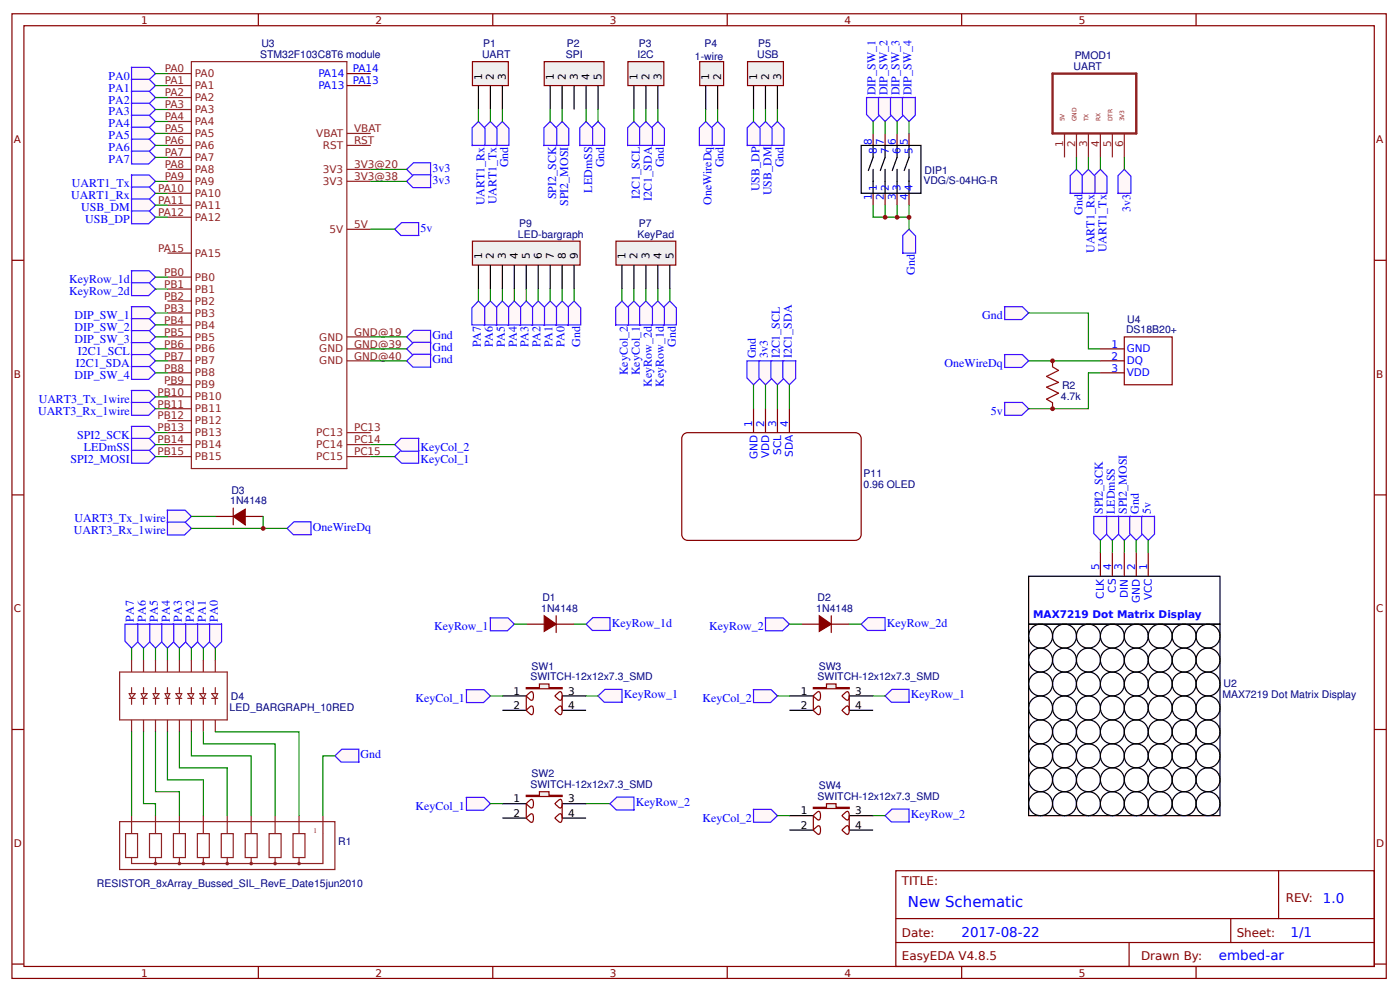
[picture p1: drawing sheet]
<svg xmlns="http://www.w3.org/2000/svg" width="312mm" height="221mm" viewBox="0 0 312 221" stroke-linecap="round" stroke-linejoin="round" font-family="sans-serif">
<g fill="none" stroke="#800" stroke-width=".27">
<path d="M2.7 3.1h306.4v214.9h-306.4zM5.3 5.7h301.1v209.7h-301.1zM57.6 3.1v2.6M109.9 3.1v2.6M162.2 3.1v2.6M214.4 3.1v2.6M266.7 3.1v2.6M2.7 58h2.6M306.4 58h2.7M2.7 110.3h2.6M306.4 110.3h2.7M2.7 162.6h2.6"/>
<path d="M306.4 162.6h2.7M199.8 194h106.6v21.4h-106.6zM285.1 194v10.7M2.7 214.8h2.6M57.6 215.4v2.6M109.9 215.4v2.6M162.2 215.4v2.6M199.8 204.7h106.6M199.8 210h106.6M214.4 215.4v2.6M251.8 210v5.4M266.7 215.4v2.6"/>
<path d="M274.4 204.7v5.3M306.4 214.8h2.7"/>
</g>
<path d="M112 155.1h5.3M112 158.3h5.3" fill="none" stroke="#000" stroke-width=".27"/>
<path d="M117.3 153.2h3v-.8h2.1v.8h2.9v.3h-8z" fill="#efefef" stroke="#800" stroke-width=".27"/>
<path d="M117.3 155.1v3.2M117.7 154.7l.6-.5 .3-.1a1.59 1.59 0 0 1 0 1.9l-.6-.2-.7-.7zM118.9 158.3v-.7l-.3-.3-.6 .3-.7 .7 .7 .7 .6 .2 .3-.2v-.7M124.1 154.7l.6-.5 .3-.1a1.59 1.59 0 0 1 0 1.9l-.6-.2-.7-.7zM125.3 155.1v3.2v-.7l-.3-.3-.6 .3-.7 .7 .7 .7 .6 .2 .3-.2v-.7" fill="none" stroke="#800" stroke-width=".27"/>
<path d="M125.3 155.1h5.4M125.3 158.3h5.4M112 179.1h5.3M112 182.3h5.3" fill="none" stroke="#000" stroke-width=".27"/>
<path d="M117.3 177.2h3v-.8h2.1v.8h2.9v.3h-8z" fill="#efefef" stroke="#800" stroke-width=".27"/>
<path d="M117.3 179.1v3.2M117.7 178.7l.6-.5 .3-.1a1.59 1.59 0 0 1 0 1.9l-.6-.2-.7-.7zM124.1 178.7l.6-.5 .3-.1a1.59 1.59 0 0 1 0 1.9l-.6-.2-.7-.7zM125.3 179.1v3.2M117.7 181.9l.6-.5 .3-.1a1.59 1.59 0 0 1 0 1.9l-.6-.2-.7-.7zM124.1 181.9l.6-.5 .3-.1a1.59 1.59 0 0 1 0 1.9l-.6-.2-.7-.7z" fill="none" stroke="#800" stroke-width=".27"/>
<path d="M176 155.1h5.4M176 158.3h5.4M125.3 179.1h5.4M125.3 182.3h5.4" fill="none" stroke="#000" stroke-width=".27"/>
<path d="M181.4 153.2h2.9v-.8h2.1v.8h3v.3h-8z" fill="#efefef" stroke="#800" stroke-width=".27"/>
<path d="M181.4 155.1v3.2M181.7 154.7l.6-.5 .3-.1a1.59 1.59 0 0 1 0 1.9l-.6-.2-.6-.7zM183 158.3l-.1-.7-.3-.3-.6 .3-.6 .7 .6 .7 .6 .2 .3-.2 .1-.7M188.1 154.7l.6-.5 .3-.1a1.59 1.59 0 0 1 0 1.9l-.6-.2-.6-.7zM189.4 155.1v3.2l-.1-.7-.3-.3-.6 .3-.6 .7 .6 .7 .6 .2 .3-.2 .1-.7" fill="none" stroke="#800" stroke-width=".27"/>
<path d="M189.4 155.1h5.3M189.4 158.3h5.3M176 181.8h5.4M176 185h5.4" fill="none" stroke="#000" stroke-width=".27"/>
<path d="M181.4 179.9h2.9v-.8h2.1v.8h3v.3h-8z" fill="#efefef" stroke="#800" stroke-width=".27"/>
<path d="M181.4 181.8v3.2M181.7 184.6l.6-.5 .3-.1a1.59 1.59 0 0 1 0 1.9l-.6-.3-.6-.6zM183 181.8l-.1-.7-.3-.3-.6 .3-.6 .7 .6 .6 .6 .3 .3-.2 .1-.7M188.1 184.6l.6-.5 .3-.1a1.59 1.59 0 0 1 0 1.9l-.6-.3-.6-.6zM189.4 181.8l-.1 .7-.3 .2-.6-.3-.6-.6 .9-.9 .3-.1 .3 .3 .1 3.9" fill="none" stroke="#800" stroke-width=".27"/>
<path d="M189.4 181.8h5.3M189.4 185h5.3" fill="none" stroke="#000" stroke-width=".27"/>
<path d="M105.3 13.7h8v5.4h-8z" fill="#efefef" stroke="#800" stroke-width=".27"/>
<path d="M106.7 19.1v5.3M109.3 19.1v5.3M112 19.1v5.3" fill="none" stroke="#000" stroke-width=".27"/>
<path d="M121.3 13.7h13.4v5.4h-13.4z" fill="#efefef" stroke="#800" stroke-width=".27"/>
<path d="M122.7 19.1v5.3M125.3 19.1v5.3M128 19.1v5.3M130.7 19.1v5.3M133.3 19.1v5.3" fill="none" stroke="#000" stroke-width=".27"/>
<path d="M140 13.7h8v5.4h-8z" fill="#efefef" stroke="#800" stroke-width=".27"/>
<path d="M141.4 19.1v5.3M144 19.1v5.3M146.7 19.1v5.3" fill="none" stroke="#000" stroke-width=".27"/>
<path d="M156 13.7h5.4v5.4h-5.4z" fill="#efefef" stroke="#800" stroke-width=".27"/>
<path d="M157.4 19.1v5.3M160 19.1v5.3" fill="none" stroke="#000" stroke-width=".27"/>
<path d="M166.7 13.7h8v5.4h-8z" fill="#efefef" stroke="#800" stroke-width=".27"/>
<path d="M168 19.1v5.3M170.7 19.1v5.3M173.4 19.1v5.3" fill="none" stroke="#000" stroke-width=".27"/>
<g fill="#fff7f8" stroke="#430aff" stroke-width=".27">
<path d="M112 27.1l1.5 1.5v3.8l-2.9 .1v-4z"/>
<path d="M133.3 27.1l1.5 1.5v3.8l-2.9 .1v-4z"/>
<path d="M146.7 27.1l1.5 1.5v3.8l-2.9 .1v-4z"/>
<path d="M160 27.1l1.5 1.5v3.8l-2.9 .1v-4z"/>
<path d="M173.4 27.1l1.4 1.5v3.8l-2.8 .1v-4z"/>
<path d="M128 67.1l1.5 1.5v3.8l-2.9 .1v-4z"/>
<path d="M149.4 67.1l1.4 1.5v3.8l-2.8 .1v-4z"/>
</g>
<path d="M112 24.4v2.7M133.3 24.4v2.7M146.7 24.4v2.7M160 24.4v2.7M173.4 24.4v2.7M128 64.4v2.7M149.4 64.4v2.7" fill="none" stroke="#080" stroke-width=".27"/>
<path d="M48 115.1h4M52 113.2v3.7M54.7 115.1h4M117.3 139.1h4M124 139.1h4M124 137.2v3.8M178.7 139.1h4M185.4 139.1h4M185.4 137.2v3.8" fill="none" stroke="#800" stroke-width=".27"/>
<g fill="#800" stroke="#800" stroke-width=".27">
<path d="M121.3 137.2l2.7 1.9-2.7 1.6z"/>
<path d="M182.7 137.2l2.7 1.9-2.7 1.6z"/>
<path d="M52 115.1l2.7-1.6v3.4z"/>
</g>
<g fill="#fff7f8" stroke="#430aff" stroke-width=".27">
<path d="M224 68.3h4l1.4 1.4-1.6 1.5h-3.8z"/>
<path d="M74.7 168.4l1.5-1.4h3.8l.1 2.8h-4z"/>
<path d="M103.9 153.7h4l1.4 1.4-1.5 1.5h-3.8z"/>
<path d="M103.9 177.7h4l1.4 1.4-1.5 1.5h-3.8z"/>
</g>
<path d="M109.3 155.1h2.7M109.3 179.1h2.7" fill="none" stroke="#080" stroke-width=".27"/>
<g fill="#fff7f8" stroke="#430aff" stroke-width=".27">
<path d="M168 153.7h4l1.4 1.4-1.6 1.5h-3.8z"/>
<path d="M168 180.4h4l1.4 1.4-1.6 1.4h-3.8z"/>
</g>
<path d="M173.4 155.1h2.6M173.4 181.8h2.6" fill="none" stroke="#080" stroke-width=".27"/>
<path d="M133.3 155.1l1.6-1.5h3.8l.1 2.9h-4z" fill="#fff7f8" stroke="#430aff" stroke-width=".27"/>
<path d="M130.7 155.1h2.6" fill="none" stroke="#080" stroke-width=".27"/>
<path d="M197.4 155.1l1.5-1.5h3.8l.1 2.9h-4z" fill="#fff7f8" stroke="#430aff" stroke-width=".27"/>
<path d="M194.7 155.1h2.7M130.7 179.1h5.3" fill="none" stroke="#080" stroke-width=".27"/>
<g fill="#fff7f8" stroke="#430aff" stroke-width=".27">
<path d="M136 179.1l1.6-1.5h3.8v2.9h-4z"/>
<path d="M197.4 181.8l1.5-1.5h3.8l.1 2.9h-4z"/>
</g>
<path d="M194.7 181.8h2.7" fill="none" stroke="#080" stroke-width=".27"/>
<g fill="#fff7f8" stroke="#430aff" stroke-width=".27">
<path d="M109.3 137.7h4l1.4 1.4-1.6 1.5h-3.8z"/>
<path d="M170.6 137.7h4l1.4 1.4-1.5 1.5h-3.8z"/>
</g>
<path d="M114.7 139.1h2.6" fill="none" stroke="#080" stroke-width=".27"/>
<path d="M130.7 139.1l1.5-1.5h3.8l.1 2.9h-4z" fill="#fff7f8" stroke="#430aff" stroke-width=".27"/>
<path d="M128 139.1h2.7M176 139.1h2.7" fill="none" stroke="#080" stroke-width=".27"/>
<path d="M192 139.1l1.6-1.5h3.8v2.9h-4z" fill="#fff7f8" stroke="#430aff" stroke-width=".27"/>
<path d="M229.4 80.4h16M242.7 83.1h2.7M189.4 139.1h2.6M74.7 168.4h-2.7v13.4" fill="none" stroke="#080" stroke-width=".27"/>
<path d="M234.7 16.4h18.7v13.3h-18.7z" fill="none" stroke="#8d2323" stroke-width=".53"/>
<g fill="none" stroke="#8d2323" stroke-width=".27">
<path d="M237.4 29.7v5.4M240 29.7v5.4M242.7 29.7v5.4M245.4 29.7v5.4M248 29.7v5.4M250.7 29.7v5.4M26.7 183.1h48v10.7h-48zM28 185.8h2.7v5.3h-2.7zM29.3 191.1v1.3h5.4M29.3 181.8v4M33.3 185.8h2.7v5.3h-2.7zM34.7 191.1v1.3h5.3"/>
<path d="M34.7 181.8v4M38.7 185.8h2.6v5.3h-2.6zM40 191.1v1.3h10.7M40 181.8v4M44 185.8h2.7v5.3h-2.7zM45.3 181.8v4M45.3 191.1v1.3M49.3 185.8h2.7v5.3h-2.7zM50.7 181.8v4M54.7 185.8h2.6v5.3h-2.6zM56 181.8v4M56 191.1v1.3"/>
<path d="M60 185.8h2.7v5.3h-2.7zM61.3 181.8v4M61.3 191.1v1.3M65.3 185.8h2.7v5.3h-2.7zM66.7 181.8v4M66.7 191.1v1.3M72 181.8v10.6h-21.3v-1.3"/>
<circle cx="34.7" cy="192.4" r=".27"/>
<circle cx="40" cy="192.4" r=".27"/>
<circle cx="45.3" cy="192.4" r=".27"/>
<circle cx="50.7" cy="192.4" r=".27"/>
<circle cx="56" cy="192.4" r=".27"/>
<circle cx="61.3" cy="192.4" r=".27"/>
<circle cx="66.7" cy="192.4" r=".27"/>
</g>
<path d="M192 32.4h13.4v10.7h-13.4zM194.7 32.4v2.7l-1.1 2.9M194.7 37.7v5.4M197.4 32.4v2.7l-1.1 2.9M197.4 37.7v5.4M200 32.4v2.7l-1 2.9M200 37.7v5.4M202.7 32.4v2.7l-1.1 2.9M202.7 37.7v5.4" fill="none" stroke="#000" stroke-width=".27"/>
<path d="M194.7 29.7v2.7M197.4 29.7v2.7M200 29.7v2.7M202.7 29.7v2.7M194.7 43.1v2.6M197.4 43.1v2.6M200 43.1v2.6M202.7 43.1v2.6" fill="none" stroke="#800" stroke-width=".27"/>
<path d="M224 89.7h4l1.4 1.4-1.6 1.4h-3.8z" fill="#fff7f8" stroke="#430aff" stroke-width=".27"/>
<path d="M229.4 69.7h13.3v8h2.7M242.7 83.1v8h-13.3" fill="none" stroke="#080" stroke-width=".27"/>
<g fill="#fff7f8" stroke="#430aff" stroke-width=".27">
<path d="M224 79h4l1.4 1.4-1.6 1.5h-3.8z"/>
<path d="M46.5 139.1l2.9-.1v4l-1.4 1.4-1.5-1.5z"/>
<path d="M43.9 139.1l2.8-.1v4l-1.4 1.4-1.4-1.5z"/>
<path d="M41.2 139.1l2.9-.1v4l-1.4 1.4-1.5-1.5z"/>
<path d="M38.5 139.1l2.9-.1v4l-1.4 1.4-1.5-1.5z"/>
<path d="M35.9 139.1l2.8-.1v4l-1.4 1.4-1.4-1.5z"/>
<path d="M33.2 139.1l2.9-.1v4l-1.4 1.4-1.5-1.5z"/>
<path d="M30.5 139.1l2.9-.1v4l-1.4 1.4-1.5-1.5z"/>
<path d="M27.9 139.1l2.8-.1v4l-1.4 1.4-1.4-1.5z"/>
</g>
<g fill="none" stroke="#080" stroke-width=".27">
<path d="M29.3 144.4v2.7M32 144.4v2.7M34.7 144.4v2.7M37.3 144.4v2.7M40 144.4v2.7M42.7 144.4v2.7M45.3 144.4v2.7M48 144.4v2.7M29.3 163.1v18.7M32 163.1v16h2.7v2.7M34.7 163.1v13.3h5.3v5.4M37.3 163.1v10.7h8v8"/>
<path d="M40 163.1v8h10.7v10.7M42.7 163.1v5.3h13.3v13.4M45.3 163.1v2.7h16v16M48 163.1h18.7v18.7"/>
</g>
<g fill="none" stroke="#8d2323" stroke-width=".27">
<path d="M26.7 149.8h24v10.6h-24zM28.8 155.6h1.3M28.8 154.6h1.3l-.8 1zM29.3 147.1v2.7M29.3 153.2v1.4M29.3 155.6v1.4M31.5 155.6h1.3M31.5 154.6h1.3l-.8 1zM32 147.1v2.7M32 153.2v1.4M32 155.6v1.4M34.1 155.6h1.4"/>
<path d="M34.1 154.6h1.4l-.8 1zM34.7 147.1v2.7M34.7 153.2v1.4M34.7 155.6v1.4M36.8 155.6h1.1M36.8 154.6h1.1l-.6 1zM37.3 147.1v2.7M37.3 153.2v1.4M37.3 155.6v1.4M39.2 154.6h1.3l-.5 1zM39.2 155.6h1.3M40 147.1v2.7"/>
<path d="M40 153.2v1.4M40 155.6v1.4M41.9 155.6h1.3M41.9 154.6h1.3l-.5 1zM42.7 147.1v2.7M42.7 153.2v1.4M42.7 155.6v1.4M44.5 155.6h1.4M44.5 154.6h1.4l-.6 1zM45.3 147.1v2.7M45.3 153.2v1.4M45.3 155.6v1.4"/>
<path d="M47.2 155.6h1.3M47.2 154.6h1.3l-.5 1zM48 147.1v2.7M48 153.2v1.4M48 155.6v1.4M29.3 160.4v2.7M32 160.4v2.7M34.7 160.4v2.7M37.3 160.4v2.7M40 160.4v2.7M42.7 160.4v2.7M45.3 160.4v2.7"/>
<path d="M48 160.4v2.7"/>
</g>
<path d="M245.4 77.7h5.3M250.7 75.1h10.7v10.6h-10.7zM245.4 80.4h5.3M245.4 83.1h5.3M245.4 123.1v5.3M248 123.1v5.3M250.7 123.1v5.3M253.4 123.1v5.3M256 123.1v5.3" fill="none" stroke="#800" stroke-width=".27"/>
<g fill="none" stroke="#000" stroke-width=".27">
<path d="M229.4 139.1h42.6v42.7h-42.6zM229.4 128.4h42.6v10.7h-42.6z"/>
<circle cx="232" cy="152.4" r="2.67"/>
<circle cx="232" cy="141.8" r="2.67"/>
<circle cx="232" cy="157.8" r="2.67"/>
<circle cx="232" cy="147.1" r="2.67"/>
<circle cx="237.4" cy="152.4" r="2.67"/>
<circle cx="237.4" cy="141.8" r="2.67"/>
<circle cx="237.4" cy="157.8" r="2.67"/>
<circle cx="237.4" cy="147.1" r="2.67"/>
<circle cx="242.7" cy="152.4" r="2.67"/>
<circle cx="242.7" cy="141.8" r="2.67"/>
<circle cx="242.7" cy="157.8" r="2.67"/>
<circle cx="242.7" cy="147.1" r="2.67"/>
<circle cx="248" cy="152.4" r="2.67"/>
<circle cx="248" cy="141.8" r="2.67"/>
<circle cx="248" cy="157.8" r="2.67"/>
<circle cx="248" cy="147.1" r="2.67"/>
<circle cx="253.4" cy="152.4" r="2.67"/>
<circle cx="253.4" cy="141.8" r="2.67"/>
<circle cx="253.4" cy="157.8" r="2.67"/>
<circle cx="253.4" cy="147.1" r="2.67"/>
<circle cx="258.7" cy="152.4" r="2.67"/>
<circle cx="258.7" cy="141.8" r="2.67"/>
<circle cx="258.7" cy="157.8" r="2.67"/>
<circle cx="258.7" cy="147.1" r="2.67"/>
<circle cx="264" cy="152.4" r="2.67"/>
<circle cx="264" cy="141.8" r="2.67"/>
<circle cx="264" cy="157.8" r="2.67"/>
<circle cx="264" cy="147.1" r="2.67"/>
<circle cx="269.4" cy="152.4" r="2.67"/>
<circle cx="269.4" cy="141.8" r="2.67"/>
<circle cx="269.4" cy="157.8" r="2.67"/>
<circle cx="269.4" cy="147.1" r="2.67"/>
<circle cx="232" cy="163.1" r="2.67"/>
<circle cx="232" cy="173.8" r="2.67"/>
<circle cx="232" cy="179.1" r="2.67"/>
<circle cx="232" cy="168.4" r="2.67"/>
<circle cx="237.4" cy="163.1" r="2.67"/>
<circle cx="237.4" cy="173.8" r="2.67"/>
<circle cx="237.4" cy="179.1" r="2.67"/>
<circle cx="237.4" cy="168.4" r="2.67"/>
<circle cx="242.7" cy="163.1" r="2.67"/>
<circle cx="242.7" cy="173.8" r="2.67"/>
<circle cx="242.7" cy="179.1" r="2.67"/>
<circle cx="242.7" cy="168.4" r="2.67"/>
<circle cx="248" cy="163.1" r="2.67"/>
<circle cx="248" cy="173.8" r="2.67"/>
<circle cx="248" cy="179.1" r="2.67"/>
<circle cx="248" cy="168.4" r="2.67"/>
<circle cx="253.4" cy="163.1" r="2.67"/>
<circle cx="253.4" cy="173.8" r="2.67"/>
<circle cx="253.4" cy="179.1" r="2.67"/>
<circle cx="253.4" cy="168.4" r="2.67"/>
<circle cx="258.7" cy="163.1" r="2.67"/>
<circle cx="258.7" cy="173.8" r="2.67"/>
<circle cx="258.7" cy="179.1" r="2.67"/>
<circle cx="258.7" cy="168.4" r="2.67"/>
<circle cx="264" cy="163.1" r="2.67"/>
<circle cx="264" cy="173.8" r="2.67"/>
<circle cx="264" cy="179.1" r="2.67"/>
<circle cx="264" cy="168.4" r="2.67"/>
<circle cx="269.4" cy="163.1" r="2.67"/>
<circle cx="269.4" cy="173.8" r="2.67"/>
<circle cx="269.4" cy="179.1" r="2.67"/>
<circle cx="269.4" cy="168.4" r="2.67"/>
</g>
<g fill="#fff7f8" stroke="#430aff" stroke-width=".27">
<path d="M125.3 67.1l1.4 1.4v4l-2.8-.1v-3.8z"/>
<path d="M122.7 67.1l1.4 1.4v4l-2.9-.1v-3.8z"/>
<path d="M120 67.1l1.4 1.4v4l-2.9-.1v-3.8z"/>
<path d="M117.3 67.1l1.4 1.4v4l-2.8-.1v-3.8z"/>
<path d="M114.7 67.1l1.4 1.4v4l-2.9-.1v-3.8z"/>
<path d="M112 67.1l1.4 1.4v4l-2.9-.1v-3.8z"/>
<path d="M109.3 67.1l1.4 1.4v4l-2.8-.1v-3.8z"/>
<path d="M106.7 67.1l1.4 1.4v4l-2.9-.1v-3.8z"/>
</g>
<path d="M106.7 64.4v2.7M109.3 64.4v2.7M112 64.4v2.7M114.7 64.4v2.7M117.3 64.4v2.7M120 64.4v2.7M122.7 64.4v2.7M125.3 64.4v2.7" fill="none" stroke="#080" stroke-width=".27"/>
<g fill="#fff7f8" stroke="#430aff" stroke-width=".27">
<path d="M141.4 67.1l1.4 1.5v3.8l-2.8 .1v-4z"/>
<path d="M138.7 67.1l1.5 1.5v3.8l-2.9 .1v-4z"/>
</g>
<path d="M138.7 64.4v2.7M141.4 64.4v2.7" fill="none" stroke="#080" stroke-width=".27"/>
<path d="M146.7 67.1l1.5 1.5v3.8l-2.9 .1v-4z" fill="#fff7f8" stroke="#430aff" stroke-width=".27"/>
<path d="M146.7 64.4v2.7" fill="none" stroke="#080" stroke-width=".27"/>
<path d="M144 67.1l1.5 1.5v3.8l-2.9 .1v-4z" fill="#fff7f8" stroke="#430aff" stroke-width=".27"/>
<path d="M144 64.4v2.7" fill="none" stroke="#080" stroke-width=".27"/>
<g fill="#fff7f8" stroke="#430aff" stroke-width=".27">
<path d="M64 117.7l1.5-1.4h3.8l.1 2.8h-4z"/>
<path d="M37.3 113.7h4l1.4 1.4-1.6 1.4h-3.8z"/>
<path d="M37.3 116.3h4l1.4 1.4-1.6 1.5h-3.8z"/>
</g>
<path d="M42.7 117.7h21.3M58.7 115.1v2.6" fill="none" stroke="#080" stroke-width=".27"/>
<circle cx="58.7" cy="117.7" r=".53" fill="#c00"/>
<path d="M42.7 115.1h5.3" fill="none" stroke="#080" stroke-width=".27"/>
<path d="M157.4 27.1l1.4 1.5v3.8l-2.8 .1v-4z" fill="#fff7f8" stroke="#430aff" stroke-width=".27"/>
<path d="M157.4 24.4v2.7" fill="none" stroke="#080" stroke-width=".27"/>
<path d="M202.7 51.1l1.5 1.5v3.8l-2.9 .1v-4z" fill="#fff7f8" stroke="#430aff" stroke-width=".27"/>
<path d="M194.7 45.7v2.7h2.7M197.4 45.7v2.7h2.6M200 45.7v2.7h2.7M202.7 45.7v5.4" fill="none" stroke="#080" stroke-width=".27"/>
<path d="M238.6 39.1l1.4-1.4 1.5 1.6v3.8h-2.9z" fill="#fff7f8" stroke="#430aff" stroke-width=".27"/>
<path d="M240 35.1v2.6" fill="none" stroke="#080" stroke-width=".27"/>
<path d="M249.3 39.1l1.4-1.4 1.5 1.6v3.8h-2.9z" fill="#fff7f8" stroke="#430aff" stroke-width=".27"/>
<path d="M250.7 35.1v2.6" fill="none" stroke="#080" stroke-width=".27"/>
<g fill="#fff7f8" stroke="#430aff" stroke-width=".27">
<path d="M244 39.1l1.4-1.4 1.4 1.6v3.8h-2.8z"/>
<path d="M241.3 39.1l1.4-1.4 1.5 1.6v3.8h-2.9z"/>
</g>
<path d="M242.7 35.1v2.6M245.4 35.1v2.6" fill="none" stroke="#080" stroke-width=".27"/>
<g fill="#fff7f8" stroke="#430aff" stroke-width=".27">
<path d="M109.3 27.1l1.5 1.5v3.8l-2.9 .1v-4z"/>
<path d="M106.7 27.1l1.4 1.5v3.8l-2.8 .1v-4z"/>
</g>
<path d="M106.7 24.4v2.7M109.3 24.4v2.7" fill="none" stroke="#080" stroke-width=".27"/>
<path d="M166.6 80.4l2.8-.1v4l-1.4 1.4-1.4-1.5z" fill="#fff7f8" stroke="#430aff" stroke-width=".27"/>
<path d="M168 85.7v5.4" fill="none" stroke="#080" stroke-width=".27"/>
<path d="M169.2 80.4l2.9-.1v4l-1.4 1.4-1.5-1.5z" fill="#fff7f8" stroke="#430aff" stroke-width=".27"/>
<path d="M170.7 85.7v5.4" fill="none" stroke="#080" stroke-width=".27"/>
<g fill="#fff7f8" stroke="#430aff" stroke-width=".27">
<path d="M171.9 80.4l2.9-.1v4l-1.4 1.4-1.5-1.5z"/>
<path d="M174.6 80.4l2.8-.1v4l-1.4 1.4-1.4-1.5z"/>
</g>
<path d="M152.6 96.7l.8-.3h37.3a1.33 1.33 0 0 1 1.3 1.3v21.4a1.33 1.33 0 0 1-1.3 1.3h-37.3a1.33 1.33 0 0 1-1.4-1.3v-21.4l.1-.4zM168 91.1v5.3M170.7 91.1v5.3M173.4 91.1v5.3M176 91.1v5.3" fill="none" stroke="#800" stroke-width=".27"/>
<path d="M173.4 85.7v5.4M176 85.7v5.4" fill="none" stroke="#080" stroke-width=".27"/>
<g fill="#fff7f8" stroke="#430aff" stroke-width=".27">
<path d="M249.2 115.1l2.9-.1v4l-1.4 1.4-1.5-1.5z"/>
<path d="M246.6 115.1l2.8-.1v4l-1.4 1.4-1.4-1.5z"/>
<path d="M243.9 115.1l2.9-.1v4l-1.4 1.4-1.5-1.5z"/>
<path d="M251.9 115.1l2.9-.1v4l-1.4 1.4-1.5-1.5z"/>
<path d="M254.6 115.1l2.8-.1v4l-1.4 1.4-1.4-1.5z"/>
</g>
<path d="M245.4 120.4v2.7M248 120.4v2.7M250.7 120.4v2.7M253.4 120.4v2.7M256 120.4v2.7" fill="none" stroke="#080" stroke-width=".27"/>
<path d="M234.7 81.7l1.3 .8-2.6 1.4 2.6 1.3-2.6 1.1 2.6 1.3-2.6 1.3 1.3 .8" fill="none" stroke="#a00000" stroke-width=".27"/>
<path d="M234.7 80.4v1.3M234.7 89.7v1.4" fill="none" stroke="#800" stroke-width=".27"/>
<g fill="#c00">
<circle cx="234.7" cy="80.4" r=".53"/>
<circle cx="234.7" cy="91.1" r=".53"/>
</g>
<g fill="#fff7f8" stroke="#430aff" stroke-width=".27">
<path d="M125.3 27.1l1.5 1.5v3.8l-2.9 .1v-4z"/>
<path d="M130.7 27.1l1.4 1.5v3.8l-2.8 .1v-4z"/>
<path d="M121.3 28.5l1.4-1.4 1.4 1.5v3.8l-2.8 .1z"/>
</g>
<path d="M122.7 24.4v2.7M125.3 24.4v2.7M130.7 24.4v2.7" fill="none" stroke="#080" stroke-width=".27"/>
<g fill="#fff7f8" stroke="#430aff" stroke-width=".27">
<path d="M141.4 27.1l1.4 1.5v3.8l-2.8 .1v-4z"/>
<path d="M144 27.1l1.5 1.5v3.8l-2.9 .1v-4z"/>
</g>
<path d="M141.4 24.4v2.7M144 24.4v2.7" fill="none" stroke="#080" stroke-width=".27"/>
<g fill="#fff7f8" stroke="#430aff" stroke-width=".27">
<path d="M170.7 27.1l1.5 1.5v3.8l-2.9 .1v-4z"/>
<path d="M168 27.1l1.5 1.5v3.8l-2.9 .1v-4z"/>
</g>
<path d="M168 24.4v2.7M170.7 24.4v2.7" fill="none" stroke="#080" stroke-width=".27"/>
<g fill="#fff7f8" stroke="#430aff" stroke-width=".27">
<path d="M193.2 21.7h2.9v4l-1.4 1.4-1.5-1.6z"/>
<path d="M195.9 21.7h2.9v4l-1.4 1.4-1.5-1.6z"/>
<path d="M198.6 21.7h2.8v4l-1.4 1.4-1.4-1.6z"/>
<path d="M201.2 21.7h2.9v4l-1.4 1.4-1.5-1.6z"/>
</g>
<path d="M194.7 27.1v2.6M197.4 27.1v2.6M200 27.1v2.6" fill="none" stroke="#080" stroke-width=".27"/>
<g fill="#c00">
<circle cx="202.7" cy="48.4" r=".53"/>
<circle cx="200" cy="48.4" r=".53"/>
<circle cx="197.4" cy="48.4" r=".53"/>
</g>
<path d="M202.7 27.1v2.6" fill="none" stroke="#080" stroke-width=".27"/>
<g fill="none" stroke="#8d2323" stroke-width=".27">
<path d="M37.3 16.4h5.4M37.3 19.1h5.4M42.7 13.7h34.6v90.7h-34.6zM37.3 29.7h5.4M37.3 32.4h5.4M37.3 21.7h5.4M37.3 24.4h5.4M37.3 27.1h5.4M37.3 35.1h5.4M37.3 37.7h5.4M77.3 32.4h5.4M77.3 29.7h5.4"/>
<path d="M77.3 37.7h5.4M37.3 40.4h5.4M37.3 56.4h5.4M37.3 48.4h5.4M37.3 45.7h5.4M37.3 43.1h5.4M77.3 40.4h5.4M77.3 51.1h5.4M37.3 75.1h5.4M37.3 61.7h5.4M37.3 64.4h5.4M37.3 67.1h5.4"/>
<path d="M37.3 77.7h5.4M37.3 72.4h5.4M37.3 69.7h5.4M77.3 75.1h5.4M77.3 77.7h5.4M37.3 96.4h5.4M37.3 99.1h5.4M37.3 80.4h5.4M37.3 85.7h5.4M37.3 83.1h5.4M37.3 88.4h5.4M37.3 91.1h5.4"/>
<path d="M37.3 93.7h5.4M77.3 96.4h5.4M77.3 99.1h5.4M77.3 80.4h5.4M37.3 101.7h5.4M77.3 101.7h5.4"/>
</g>
<path d="M77.3 16.4h5.4M77.3 19.1h5.4" fill="none" stroke="#800" stroke-width=".27"/>
<g fill="#fff7f8" stroke="#430aff" stroke-width=".27">
<path d="M88 101.7l1.4-1.4h4l-.1 2.9h-3.8z"/>
<path d="M88 99.1l1.4-1.4h4l-.1 2.8h-3.8z"/>
</g>
<path d="M82.7 99.1h5.3M82.7 101.7h5.3" fill="none" stroke="#080" stroke-width=".27"/>
<g fill="#fff7f8" stroke="#430aff" stroke-width=".27">
<path d="M29.3 15h4l1.4 1.4-1.6 1.5h-3.8z"/>
<path d="M29.3 17.7h4l1.4 1.4-1.6 1.4h-3.8z"/>
<path d="M29.3 20.3h4l1.4 1.4-1.6 1.5h-3.8z"/>
<path d="M29.3 23h4l1.4 1.4-1.6 1.5h-3.8z"/>
<path d="M29.3 25.7h4l1.4 1.4-1.6 1.4h-3.8z"/>
<path d="M29.3 28.3h4l1.4 1.4-1.6 1.5h-3.8z"/>
<path d="M29.3 31h4l1.4 1.4-1.6 1.5h-3.8z"/>
<path d="M29.3 33.7h4l1.4 1.4-1.6 1.4h-3.8z"/>
</g>
<path d="M34.7 16.4h2.6M34.7 19.1h2.6M34.7 21.7h2.6M34.7 24.4h2.6M34.7 27.1h2.6M34.7 29.7h2.6M34.7 32.4h2.6M34.7 35.1h2.6" fill="none" stroke="#080" stroke-width=".27"/>
<path d="M29.3 60.3h4l1.4 1.4-1.6 1.5h-3.8z" fill="#fff7f8" stroke="#430aff" stroke-width=".27"/>
<path d="M34.7 61.7h2.6" fill="none" stroke="#080" stroke-width=".27"/>
<path d="M29.3 63h4l1.4 1.4-1.6 1.5h-3.8z" fill="#fff7f8" stroke="#430aff" stroke-width=".27"/>
<path d="M34.7 64.4h2.6" fill="none" stroke="#080" stroke-width=".27"/>
<path d="M29.3 87h4l1.4 1.4-1.6 1.5h-3.8z" fill="#fff7f8" stroke="#430aff" stroke-width=".27"/>
<path d="M34.7 88.4h2.6" fill="none" stroke="#080" stroke-width=".27"/>
<path d="M29.3 89.7h4l1.4 1.4-1.6 1.4h-3.8z" fill="#fff7f8" stroke="#430aff" stroke-width=".27"/>
<path d="M34.7 91.1h2.6" fill="none" stroke="#080" stroke-width=".27"/>
<path d="M29.3 95h4l1.4 1.4-1.6 1.5h-3.8z" fill="#fff7f8" stroke="#430aff" stroke-width=".27"/>
<path d="M34.7 96.4h2.6" fill="none" stroke="#080" stroke-width=".27"/>
<path d="M29.3 97.7h4l1.4 1.4-1.6 1.4h-3.8z" fill="#fff7f8" stroke="#430aff" stroke-width=".27"/>
<path d="M34.7 99.1h2.6" fill="none" stroke="#080" stroke-width=".27"/>
<path d="M29.3 100.3h4l1.4 1.4-1.6 1.5h-3.8z" fill="#fff7f8" stroke="#430aff" stroke-width=".27"/>
<path d="M34.7 101.7h2.6" fill="none" stroke="#080" stroke-width=".27"/>
<path d="M29.3 39h4l1.4 1.4-1.6 1.5h-3.8z" fill="#fff7f8" stroke="#430aff" stroke-width=".27"/>
<path d="M34.7 40.4h2.6" fill="none" stroke="#080" stroke-width=".27"/>
<path d="M29.3 41.7h4l1.4 1.4-1.6 1.4h-3.8z" fill="#fff7f8" stroke="#430aff" stroke-width=".27"/>
<path d="M34.7 43.1h2.6" fill="none" stroke="#080" stroke-width=".27"/>
<path d="M29.3 44.3h4l1.4 1.4-1.6 1.5h-3.8z" fill="#fff7f8" stroke="#430aff" stroke-width=".27"/>
<path d="M34.7 45.7h2.6" fill="none" stroke="#080" stroke-width=".27"/>
<path d="M29.3 47h4l1.4 1.4-1.6 1.5h-3.8z" fill="#fff7f8" stroke="#430aff" stroke-width=".27"/>
<path d="M34.7 48.4h2.6" fill="none" stroke="#080" stroke-width=".27"/>
<path d="M29.3 68.3h4l1.4 1.4-1.6 1.5h-3.8z" fill="#fff7f8" stroke="#430aff" stroke-width=".27"/>
<path d="M34.7 69.7h2.6" fill="none" stroke="#080" stroke-width=".27"/>
<path d="M29.3 71h4l1.4 1.4-1.6 1.5h-3.8z" fill="#fff7f8" stroke="#430aff" stroke-width=".27"/>
<path d="M34.7 72.4h2.6" fill="none" stroke="#080" stroke-width=".27"/>
<path d="M29.3 73.7h4l1.4 1.4-1.6 1.4h-3.8z" fill="#fff7f8" stroke="#430aff" stroke-width=".27"/>
<path d="M34.7 75.1h2.6" fill="none" stroke="#080" stroke-width=".27"/>
<path d="M29.3 76.3h4l1.4 1.4-1.6 1.5h-3.8z" fill="#fff7f8" stroke="#430aff" stroke-width=".27"/>
<path d="M34.7 77.7h2.6" fill="none" stroke="#080" stroke-width=".27"/>
<path d="M29.3 79h4l1.4 1.4-1.6 1.5h-3.8z" fill="#fff7f8" stroke="#430aff" stroke-width=".27"/>
<path d="M34.7 80.4h2.6" fill="none" stroke="#080" stroke-width=".27"/>
<path d="M29.3 81.7h4l1.4 1.4-1.6 1.4h-3.8z" fill="#fff7f8" stroke="#430aff" stroke-width=".27"/>
<path d="M34.7 83.1h2.6" fill="none" stroke="#080" stroke-width=".27"/>
<path d="M88 51.1l1.5-1.5h3.8l.1 2.9h-4z" fill="#fff7f8" stroke="#430aff" stroke-width=".27"/>
<path d="M82.7 51.1h5.3" fill="none" stroke="#080" stroke-width=".27"/>
<g fill="#fff7f8" stroke="#430aff" stroke-width=".27">
<path d="M90.7 75.1l1.5-1.5h3.8l.1 2.9h-4z"/>
<path d="M90.7 37.7l1.5-1.4h3.8l.1 2.8h-4z"/>
</g>
<path d="M82.7 37.7h8M82.7 75.1h8" fill="none" stroke="#080" stroke-width=".27"/>
<path d="M90.7 77.7l1.5-1.4h3.8l.1 2.8h-4z" fill="#fff7f8" stroke="#430aff" stroke-width=".27"/>
<path d="M82.7 77.7h8" fill="none" stroke="#080" stroke-width=".27"/>
<path d="M90.7 80.4l1.5-1.5h3.8l.1 2.9h-4z" fill="#fff7f8" stroke="#430aff" stroke-width=".27"/>
<path d="M82.7 80.4h8" fill="none" stroke="#080" stroke-width=".27"/>
<path d="M90.7 40.4l1.5-1.5h3.8l.1 2.9h-4z" fill="#fff7f8" stroke="#430aff" stroke-width=".27"/>
<path d="M82.7 40.4h8" fill="none" stroke="#080" stroke-width=".27"/>
<path d="M137.4 53.7h13.3v5.4h-13.3z" fill="#efefef" stroke="#800" stroke-width=".27"/>
<path d="M138.7 59.1v5.3M141.4 59.1v5.3M144 59.1v5.3M146.7 59.1v5.3M149.4 59.1v5.3" fill="none" stroke="#000" stroke-width=".27"/>
<path d="M105.3 53.7h24v5.4h-24z" fill="#efefef" stroke="#800" stroke-width=".27"/>
<path d="M106.7 59.1v5.3M109.3 59.1v5.3M112 59.1v5.3M114.7 59.1v5.3M117.3 59.1v5.3M120 59.1v5.3M122.7 59.1v5.3M125.3 59.1v5.3M128 59.1v5.3" fill="none" stroke="#000" stroke-width=".27"/>
<text font-size="3.3" fill="#00f" x="202.4" y="202">New Schematic</text>
<g font-size="3" fill="#00f">
<text x="295" y="201.2">1.0</text>
<text x="214.4" y="208.7">2017-08-22</text>
<text x="287.8" y="208.7">1/1</text>
<text x="271.8" y="214">embed-ar</text>
</g>
<g font-size="2.7" fill="#00f">
<text x="24.2" y="17.7">PA0</text>
<text x="24.2" y="20.4">PA1</text>
<text x="24.2" y="23.1">PA2</text>
<text x="195.2" y="21.2" transform="rotate(-90 195.2 21.2)">DIP_SW_1</text>
<text x="197.9" y="21.2" transform="rotate(-90 197.9 21.2)">DIP_SW_2</text>
<text x="200.6" y="21.2" transform="rotate(-90 200.6 21.2)">DIP_SW_3</text>
<text x="203.2" y="21.2" transform="rotate(-90 203.2 21.2)">DIP_SW_4</text>
<text x="24.2" y="25.7">PA3</text>
<text x="24.2" y="28.4">PA4</text>
<text x="24.2" y="31.1">PA5</text>
<text x="24.2" y="33.7">PA6</text>
<text x="16" y="41.7">UART1_Tx</text>
<text x="24.2" y="36.4">PA7</text>
<text x="96.4" y="38.3">3v3</text>
<text x="96.4" y="40.9">3v3</text>
<text x="113.3" y="37.3" transform="rotate(-90 113.3 37.3)">Gnd</text>
<text x="134.7" y="37.3" transform="rotate(-90 134.7 37.3)">Gnd</text>
<text x="148" y="37.3" transform="rotate(-90 148 37.3)">Gnd</text>
<text x="161.4" y="37.3" transform="rotate(-90 161.4 37.3)">Gnd</text>
<text x="174.7" y="37.3" transform="rotate(-90 174.7 37.3)">Gnd</text>
<text x="15.9" y="44.4">UART1_Rx</text>
<text x="18.1" y="47.1">USB_DM</text>
<text x="108" y="45.7" transform="rotate(-90 108 45.7)">UART1_Rx</text>
<text x="110.7" y="45.6" transform="rotate(-90 110.7 45.6)">UART1_Tx</text>
<text x="124" y="44.4" transform="rotate(-90 124 44.4)">SPI2_SCK</text>
<text x="126.7" y="45.9" transform="rotate(-90 126.7 45.9)">SPI2_MOSI</text>
<text x="132" y="42.9" transform="rotate(-90 132 42.9)">LEDmSS</text>
<text x="142.7" y="44.2" transform="rotate(-90 142.7 44.2)">I2C1_SCL</text>
<text x="145.4" y="44.7" transform="rotate(-90 145.4 44.7)">I2C1_SDA</text>
<text x="158.7" y="45.7" transform="rotate(-90 158.7 45.7)">OneWireDq</text>
<text x="169.4" y="42.6" transform="rotate(-90 169.4 42.6)">USB_DP</text>
<text x="172" y="43.5" transform="rotate(-90 172 43.5)">USB_DM</text>
<text x="241.4" y="47.9" transform="rotate(-90 241.4 47.9)">Gnd</text>
<text x="252.1" y="47.3" transform="rotate(-90 252.1 47.3)">3v3</text>
<text x="19" y="49.7">USB_DP</text>
<text x="93.7" y="51.6">5v</text>
<text x="244" y="56.4" transform="rotate(-90 244 56.4)">UART1_Rx</text>
<text x="246.7" y="56.2" transform="rotate(-90 246.7 56.2)">UART1_Tx</text>
<text x="15.5" y="63.1">KeyRow_1d</text>
<text x="15.5" y="65.7">KeyRow_2d</text>
<text x="204" y="61.3" transform="rotate(-90 204 61.3)">Gnd</text>
<text x="16.6" y="71.1">DIP_SW_1</text>
<text x="219" y="71.1">Gnd</text>
<text x="16.6" y="73.7">DIP_SW_2</text>
<text x="16.6" y="76.4">DIP_SW_3</text>
<text x="96.4" y="75.6">Gnd</text>
<text x="107.2" y="77.4" transform="rotate(-90 107.2 77.4)">PA7</text>
<text x="109.9" y="77.4" transform="rotate(-90 109.9 77.4)">PA6</text>
<text x="112.5" y="77.4" transform="rotate(-90 112.5 77.4)">PA5</text>
<text x="115.2" y="77.4" transform="rotate(-90 115.2 77.4)">PA4</text>
<text x="117.9" y="77.4" transform="rotate(-90 117.9 77.4)">PA3</text>
<text x="120.5" y="77.4" transform="rotate(-90 120.5 77.4)">PA2</text>
<text x="123.2" y="77.4" transform="rotate(-90 123.2 77.4)">PA1</text>
<text x="125.9" y="77.4" transform="rotate(-90 125.9 77.4)">PA0</text>
<text x="129.3" y="77.3" transform="rotate(-90 129.3 77.3)">Gnd</text>
<text x="150.7" y="77.3" transform="rotate(-90 150.7 77.3)">Gnd</text>
<text x="16.9" y="81.7">I2C1_SDA</text>
<text x="17.4" y="79.1">I2C1_SCL</text>
<text x="96.4" y="78.3">Gnd</text>
<text x="96.4" y="80.9">Gnd</text>
<text x="140" y="83.6" transform="rotate(-90 140 83.6)">KeyCol_2</text>
<text x="142.7" y="83.6" transform="rotate(-90 142.7 83.6)">KeyCol_1</text>
<text x="168.6" y="79.9" transform="rotate(-90 168.6 79.9)">Gnd</text>
<text x="171.2" y="79.9" transform="rotate(-90 171.2 79.9)">3v3</text>
<text x="173.9" y="79.9" transform="rotate(-90 173.9 79.9)">I2C1_SCL</text>
<text x="176.6" y="79.9" transform="rotate(-90 176.6 79.9)">I2C1_SDA</text>
<text x="210.6" y="81.7">OneWireDq</text>
<text x="8.6" y="89.7">UART3_Tx_1wire</text>
<text x="16.6" y="84.4">DIP_SW_4</text>
<text x="145.4" y="86.2" transform="rotate(-90 145.4 86.2)">KeyRow_2d</text>
<text x="148" y="86.2" transform="rotate(-90 148 86.2)">KeyRow_1d</text>
<text x="8.5" y="92.4">UART3_Rx_1wire</text>
<text x="221" y="92.4">5v</text>
<text x="17.2" y="97.7">SPI2_SCK</text>
<text x="18.7" y="100.4">LEDmSS</text>
<text x="93.7" y="100.4">KeyCol_2</text>
<text x="15.7" y="103.1">SPI2_MOSI</text>
<text x="93.7" y="103.1">KeyCol_1</text>
<text x="16.5" y="119.1">UART3_Rx_1wire</text>
<text x="16.6" y="116.4">UART3_Tx_1wire</text>
<text x="69.7" y="118.3">OneWireDq</text>
<text x="245.9" y="114.5" transform="rotate(-90 245.9 114.5)">SPI2_SCK</text>
<text x="248.6" y="114.5" transform="rotate(-90 248.6 114.5)">LEDmSS</text>
<text x="251.2" y="114.5" transform="rotate(-90 251.2 114.5)">SPI2_MOSI</text>
<text x="253.9" y="114.5" transform="rotate(-90 253.9 114.5)">Gnd</text>
<text x="256.6" y="114.5" transform="rotate(-90 256.6 114.5)">5v</text>
<text x="29.9" y="138.6" transform="rotate(-90 29.9 138.6)">PA7</text>
<text x="32.5" y="138.6" transform="rotate(-90 32.5 138.6)">PA6</text>
<text x="35.2" y="138.6" transform="rotate(-90 35.2 138.6)">PA5</text>
<text x="37.9" y="138.6" transform="rotate(-90 37.9 138.6)">PA4</text>
<text x="40.5" y="138.6" transform="rotate(-90 40.5 138.6)">PA3</text>
<text x="43.2" y="138.6" transform="rotate(-90 43.2 138.6)">PA2</text>
<text x="45.9" y="138.6" transform="rotate(-90 45.9 138.6)">PA1</text>
<text x="48.5" y="138.6" transform="rotate(-90 48.5 138.6)">PA0</text>
<text x="96.8" y="140.4">KeyRow_1</text>
<text x="136.4" y="139.6">KeyRow_1d</text>
<text x="158.1" y="140.4">KeyRow_2</text>
<text x="197.8" y="139.6">KeyRow_2d</text>
<text x="139.1" y="155.6">KeyRow_1</text>
<text x="203.1" y="155.6">KeyRow_1</text>
<text x="92.6" y="156.4">KeyCol_1</text>
<text x="156.7" y="156.4">KeyCol_2</text>
<text x="80.4" y="169">Gnd</text>
<text x="141.8" y="179.6">KeyRow_2</text>
<text x="92.6" y="180.4">KeyCol_1</text>
<text x="156.7" y="183.1">KeyCol_2</text>
<text x="203.1" y="182.3">KeyRow_2</text>
</g>
<g font-size="2.7" fill="#800">
<text x="201.1" y="197.2">TITLE:</text>
<text x="286.7" y="201">REV:</text>
<text x="201.1" y="208.7">Date:</text>
<text x="275.8" y="208.7">Sheet:</text>
<text x="201.1" y="214">EasyEDA V4.8.5</text>
<text x="254.4" y="214">Drawn By:</text>
</g>
<g font-size="2.3" fill="#800">
<text x="31.5" y="5.3">1</text>
<text x="83.7" y="5.3">2</text>
<text x="136" y="5.3">3</text>
<text x="188.3" y="5.3">4</text>
<text x="240.6" y="5.3">5</text>
<text x="3.1" y="31.9">A</text>
<text x="306.8" y="31.9">A</text>
<text x="3.1" y="84.1">B</text>
<text x="306.8" y="84.1">B</text>
<text x="3.1" y="136.4">C</text>
<text x="306.8" y="136.4">C</text>
<text x="3.1" y="188.7">D</text>
<text x="306.8" y="188.7">D</text>
<text x="31.5" y="217.6">1</text>
<text x="83.7" y="217.6">2</text>
<text x="136" y="217.6">3</text>
<text x="188.3" y="217.6">4</text>
<text x="240.6" y="217.6">5</text>
</g>
<g font-size="2.3" fill="#000080">
<text x="58.3" y="10.5">U3</text>
<text x="107.7" y="10.5">P1</text>
<text x="126.4" y="10.5">P2</text>
<text x="142.4" y="10.5">P3</text>
<text x="157.1" y="10.5">P4</text>
<text x="169.1" y="10.5">P5</text>
<text x="58" y="12.9">STM32F103C8T6 module</text>
<text x="107.5" y="12.9">UART</text>
<text x="126.1" y="12.9">SPI</text>
<text x="142.2" y="12.9">I2C</text>
<text x="155" y="13.5">1-wire</text>
<text x="168.8" y="12.9">USB</text>
<text x="239.4" y="15.6">UART</text>
<text x="239.6" y="13.2">PMOD1</text>
<text x="205.9" y="41.1">VDG/S-04HG-R</text>
<text x="206.2" y="38.7">DIP1</text>
<text x="115.5" y="52.9">LED-bargraph</text>
<text x="115.7" y="50.5">P9</text>
<text x="142.2" y="52.9">KeyPad</text>
<text x="142.4" y="50.5">P7</text>
<text x="251.4" y="71.9">U4</text>
<text x="251.1" y="74.3">DS18B20+</text>
<text x="236.6" y="89.1">4.7k</text>
<text x="236.8" y="86.7">R2</text>
<text x="192.6" y="106.3">P11</text>
<text x="51.3" y="112.4">1N4148</text>
<text x="51.6" y="110">D3</text>
<text x="192.6" y="108.8">0.96 OLED</text>
<text x="120.7" y="136.4">1N4148</text>
<text x="120.9" y="134">D1</text>
<text x="182" y="136.4">1N4148</text>
<text x="182.3" y="134">D2</text>
<text x="118.5" y="149.2">SW1</text>
<text x="182.6" y="149.2">SW3</text>
<text x="118.3" y="151.6">SWITCH-12x12x7.3_SMD</text>
<text x="182.3" y="151.6">SWITCH-12x12x7.3_SMD</text>
<text x="272.6" y="155.5">MAX7219 Dot Matrix Display</text>
<text x="272.8" y="153.1">U2</text>
<text x="51.2" y="158.4">LED_BARGRAPH_10RED</text>
<text x="51.5" y="156">D4</text>
<text x="118.5" y="173.2">SW2</text>
<text x="118.3" y="175.6">SWITCH-12x12x7.3_SMD</text>
<text x="182.3" y="178.3">SWITCH-12x12x7.3_SMD</text>
<text x="182.6" y="175.9">SW4</text>
<text x="75.4" y="188.3">R1</text>
<text x="21.6" y="197.8">RESISTOR_8xArray_Bussed_SIL_RevE_Date15jun2010</text>
</g>
<g font-size="2.3" fill="#8d2323">
<text x="36.7" y="16.1">PA0</text>
<text x="43.5" y="17.2">PA0</text>
<text x="36.7" y="18.8">PA1</text>
<text x="36.7" y="21.5">PA2</text>
<text x="43.5" y="19.9">PA1</text>
<text x="43.5" y="22.5">PA2</text>
<text x="36.7" y="24.1">PA3</text>
<text x="36.7" y="26.8">PA4</text>
<text x="36.7" y="29.5">PA5</text>
<text x="43.5" y="25.2">PA3</text>
<text x="43.5" y="27.9">PA4</text>
<text x="78.9" y="29.5">VBAT</text>
<text x="36.7" y="32.1">PA6</text>
<text x="36.7" y="34.8">PA7</text>
<text x="43.5" y="30.5">PA5</text>
<text x="43.5" y="33.2">PA6</text>
<text x="43.5" y="35.9">PA7</text>
<text x="70.5" y="30.5">VBAT</text>
<text x="72" y="33.2">RST</text>
<text x="78.9" y="32.1">RST</text>
<text x="237.1" y="32.8" transform="rotate(-90 237.1 32.8)">1</text>
<text x="239.8" y="32.8" transform="rotate(-90 239.8 32.8)">2</text>
<text x="242.4" y="32.8" transform="rotate(-90 242.4 32.8)">3</text>
<text x="245.1" y="32.8" transform="rotate(-90 245.1 32.8)">4</text>
<text x="247.8" y="32.8" transform="rotate(-90 247.8 32.8)">5</text>
<text x="250.4" y="32.8" transform="rotate(-90 250.4 32.8)">6</text>
<text x="36.7" y="40.1">PA9</text>
<text x="36.7" y="37.5">PA8</text>
<text x="43.5" y="41.2">PA9</text>
<text x="43.5" y="38.5">PA8</text>
<text x="72" y="41.2">3V3</text>
<text x="72" y="38.5">3V3</text>
<text x="78.9" y="40.1">3V3@38</text>
<text x="78.9" y="37.5">3V3@20</text>
<text x="35.2" y="45.5">PA11</text>
<text x="35.2" y="42.8">PA10</text>
<text x="43.5" y="46.5">PA11</text>
<text x="43.5" y="43.9">PA10</text>
<text x="35.2" y="48.1">PA12</text>
<text x="43.5" y="49.2">PA12</text>
<text x="73.5" y="51.9">5V</text>
<text x="78.9" y="50.8">5V</text>
<text x="35.2" y="56.1">PA15</text>
<text x="43.5" y="57.2">PA15</text>
<text x="36.6" y="61.5">PB0</text>
<text x="36.6" y="64.1">PB1</text>
<text x="43.5" y="62.5">PB0</text>
<text x="43.5" y="65.2">PB1</text>
<text x="36.6" y="66.8">PB2</text>
<text x="36.6" y="69.5">PB3</text>
<text x="43.5" y="67.9">PB2</text>
<text x="43.5" y="70.5">PB3</text>
<text x="36.6" y="77.5">PB6</text>
<text x="36.6" y="74.8">PB5</text>
<text x="36.6" y="72.1">PB4</text>
<text x="43.5" y="75.9">PB5</text>
<text x="43.5" y="73.2">PB4</text>
<text x="71.2" y="75.9">GND</text>
<text x="78.9" y="74.8">GND@19</text>
<text x="78.9" y="77.5">GND@39</text>
<text x="36.6" y="82.8">PB8</text>
<text x="36.6" y="80.1">PB7</text>
<text x="43.5" y="83.9">PB8</text>
<text x="43.5" y="81.2">PB7</text>
<text x="43.5" y="78.5">PB6</text>
<text x="71.2" y="81.2">GND</text>
<text x="71.2" y="78.5">GND</text>
<text x="78.9" y="80.1">GND@40</text>
<text x="35.1" y="88.1">PB10</text>
<text x="36.6" y="85.5">PB9</text>
<text x="43.5" y="86.5">PB9</text>
<text x="43.5" y="89.2">PB10</text>
<text x="35.1" y="90.8">PB11</text>
<text x="35.1" y="93.5">PB12</text>
<text x="43.5" y="91.9">PB11</text>
<text x="43.5" y="94.5">PB12</text>
<text x="35.1" y="96.1">PB13</text>
<text x="35.1" y="98.8">PB14</text>
<text x="35.1" y="101.5">PB15</text>
<text x="43.5" y="97.2">PB13</text>
<text x="43.5" y="99.9">PB14</text>
<text x="70.5" y="97.2">PC13</text>
<text x="70.5" y="99.9">PC14</text>
<text x="78.9" y="96.1">PC13</text>
<text x="78.9" y="98.8">PC14</text>
<text x="78.9" y="101.5">PC15</text>
<text x="43.5" y="102.5">PB15</text>
<text x="70.5" y="102.5">PC15</text>
</g>
<g font-size="2.3" fill="#00f">
<text x="71" y="17.2">PA14</text>
<text x="78.7" y="16.1">PA14</text>
<text x="71" y="19.9">PA13</text>
<text x="78.7" y="18.8">PA13</text>
<text x="194.4" y="32.4" transform="rotate(-90 194.4 32.4)">8</text>
<text x="195.5" y="34.4" transform="rotate(-90 195.5 34.4)">8</text>
<text x="197.1" y="32.4" transform="rotate(-90 197.1 32.4)">7</text>
<text x="198.2" y="34.4" transform="rotate(-90 198.2 34.4)">7</text>
<text x="199.8" y="32.4" transform="rotate(-90 199.8 32.4)">6</text>
<text x="200.8" y="34.4" transform="rotate(-90 200.8 34.4)">6</text>
<text x="202.4" y="32.4" transform="rotate(-90 202.4 32.4)">5</text>
<text x="203.5" y="34.4" transform="rotate(-90 203.5 34.4)">5</text>
<text x="194.4" y="44.6" transform="rotate(-90 194.4 44.6)">1</text>
<text x="195.5" y="42.5" transform="rotate(-90 195.5 42.5)">1</text>
<text x="197.1" y="44.6" transform="rotate(-90 197.1 44.6)">2</text>
<text x="198.2" y="42.5" transform="rotate(-90 198.2 42.5)">2</text>
<text x="199.8" y="44.6" transform="rotate(-90 199.8 44.6)">3</text>
<text x="200.8" y="42.5" transform="rotate(-90 200.8 42.5)">3</text>
<text x="202.4" y="44.6" transform="rotate(-90 202.4 44.6)">4</text>
<text x="203.5" y="42.5" transform="rotate(-90 203.5 42.5)">4</text>
<text x="247.9" y="77.5">1</text>
<text x="247.9" y="80.1">2</text>
<text x="247.9" y="82.8">3</text>
<text x="251.2" y="78.5">GND</text>
<text x="251.2" y="81.2">DQ</text>
<text x="251.2" y="83.9">VDD</text>
<text x="167.8" y="95.1" transform="rotate(-90 167.8 95.1)">1</text>
<text x="170.4" y="95.1" transform="rotate(-90 170.4 95.1)">2</text>
<text x="173.1" y="95.1" transform="rotate(-90 173.1 95.1)">3</text>
<text x="175.8" y="95.1" transform="rotate(-90 175.8 95.1)">4</text>
<text x="174.2" y="101.4" transform="rotate(-90 174.2 101.4)">SCL</text>
<text x="176.8" y="101.8" transform="rotate(-90 176.8 101.8)">SDA</text>
<text x="168.9" y="102.3" transform="rotate(-90 168.9 102.3)">GND</text>
<text x="171.5" y="102.1" transform="rotate(-90 171.5 102.1)">VDD</text>
<text x="245.1" y="127.1" transform="rotate(-90 245.1 127.1)">5</text>
<text x="247.8" y="127.1" transform="rotate(-90 247.8 127.1)">4</text>
<text x="250.2" y="127.1" transform="rotate(-90 250.2 127.1)">3</text>
<text x="253.1" y="127.1" transform="rotate(-90 253.1 127.1)">2</text>
<text x="255.8" y="127.1" transform="rotate(-90 255.8 127.1)">1</text>
<text x="230.4" y="137.8">MAX7219 Dot Matrix Display</text>
<text x="246.2" y="133.4" transform="rotate(-90 246.2 133.4)">CLK</text>
<text x="248.8" y="132.1" transform="rotate(-90 248.8 132.1)">CS</text>
<text x="251.5" y="133.2" transform="rotate(-90 251.5 133.2)">DIN</text>
<text x="254.2" y="134.3" transform="rotate(-90 254.2 134.3)">GND</text>
<text x="256.8" y="133.8" transform="rotate(-90 256.8 133.8)">VCC</text>
</g>
<g font-size="2.3">
<text x="107.5" y="17.7" transform="rotate(-90 107.5 17.7)">1</text>
<text x="110.1" y="17.7" transform="rotate(-90 110.1 17.7)">2</text>
<text x="112.8" y="17.7" transform="rotate(-90 112.8 17.7)">3</text>
<text x="123.5" y="17.7" transform="rotate(-90 123.5 17.7)">1</text>
<text x="126.1" y="17.7" transform="rotate(-90 126.1 17.7)">2</text>
<text x="128.8" y="17.7" transform="rotate(-90 128.8 17.7)">3</text>
<text x="131.5" y="17.7" transform="rotate(-90 131.5 17.7)">4</text>
<text x="134.2" y="17.7" transform="rotate(-90 134.2 17.7)">5</text>
<text x="142.2" y="17.7" transform="rotate(-90 142.2 17.7)">1</text>
<text x="144.8" y="17.7" transform="rotate(-90 144.8 17.7)">2</text>
<text x="147.5" y="17.7" transform="rotate(-90 147.5 17.7)">3</text>
<text x="158.2" y="17.7" transform="rotate(-90 158.2 17.7)">1</text>
<text x="160.8" y="17.7" transform="rotate(-90 160.8 17.7)">2</text>
<text x="168.8" y="17.7" transform="rotate(-90 168.8 17.7)">1</text>
<text x="171.5" y="17.7" transform="rotate(-90 171.5 17.7)">2</text>
<text x="174.2" y="17.7" transform="rotate(-90 174.2 17.7)">3</text>
<text x="107.5" y="57.7" transform="rotate(-90 107.5 57.7)">1</text>
<text x="110.1" y="57.7" transform="rotate(-90 110.1 57.7)">2</text>
<text x="112.8" y="57.7" transform="rotate(-90 112.8 57.7)">3</text>
<text x="115.5" y="57.7" transform="rotate(-90 115.5 57.7)">4</text>
<text x="118.1" y="57.7" transform="rotate(-90 118.1 57.7)">5</text>
<text x="120.8" y="57.7" transform="rotate(-90 120.8 57.7)">6</text>
<text x="123.5" y="57.7" transform="rotate(-90 123.5 57.7)">7</text>
<text x="126.1" y="57.7" transform="rotate(-90 126.1 57.7)">8</text>
<text x="128.8" y="57.7" transform="rotate(-90 128.8 57.7)">9</text>
<text x="139.5" y="57.7" transform="rotate(-90 139.5 57.7)">1</text>
<text x="142.2" y="57.7" transform="rotate(-90 142.2 57.7)">2</text>
<text x="144.8" y="57.7" transform="rotate(-90 144.8 57.7)">3</text>
<text x="147.5" y="57.7" transform="rotate(-90 147.5 57.7)">4</text>
<text x="150.2" y="57.7" transform="rotate(-90 150.2 57.7)">5</text>
<text x="114.5" y="154.8">1</text>
<text x="126.7" y="154.8">3</text>
<text x="178.5" y="154.8">1</text>
<text x="190.7" y="154.8">3</text>
<text x="114.5" y="158">2</text>
<text x="126.7" y="158">4</text>
<text x="178.5" y="158">2</text>
<text x="190.7" y="158">4</text>
<text x="114.5" y="178.8">1</text>
<text x="126.7" y="178.8">3</text>
<text x="114.5" y="182">2</text>
<text x="126.7" y="182">4</text>
<text x="178.5" y="181.5">1</text>
<text x="178.5" y="184.7">2</text>
<text x="190.7" y="181.5">3</text>
<text x="190.7" y="184.7">4</text>
</g>
<text font-size="1.6" fill="#8d2323" x="69.9" y="185.6">1</text>
<g font-size="1.3" fill="#8d2323">
<text x="237.4" y="27.1" transform="rotate(-90 237.4 27.1)">5V</text>
<text x="240" y="27.1" transform="rotate(-90 240 27.1)">GND</text>
<text x="242.7" y="27.1" transform="rotate(-90 242.7 27.1)">TX</text>
<text x="245.4" y="27.1" transform="rotate(-90 245.4 27.1)">RX</text>
<text x="248" y="27.1" transform="rotate(-90 248 27.1)">DTR</text>
<text x="250.7" y="27.1" transform="rotate(-90 250.7 27.1)">3V3</text>
</g>
</svg>
